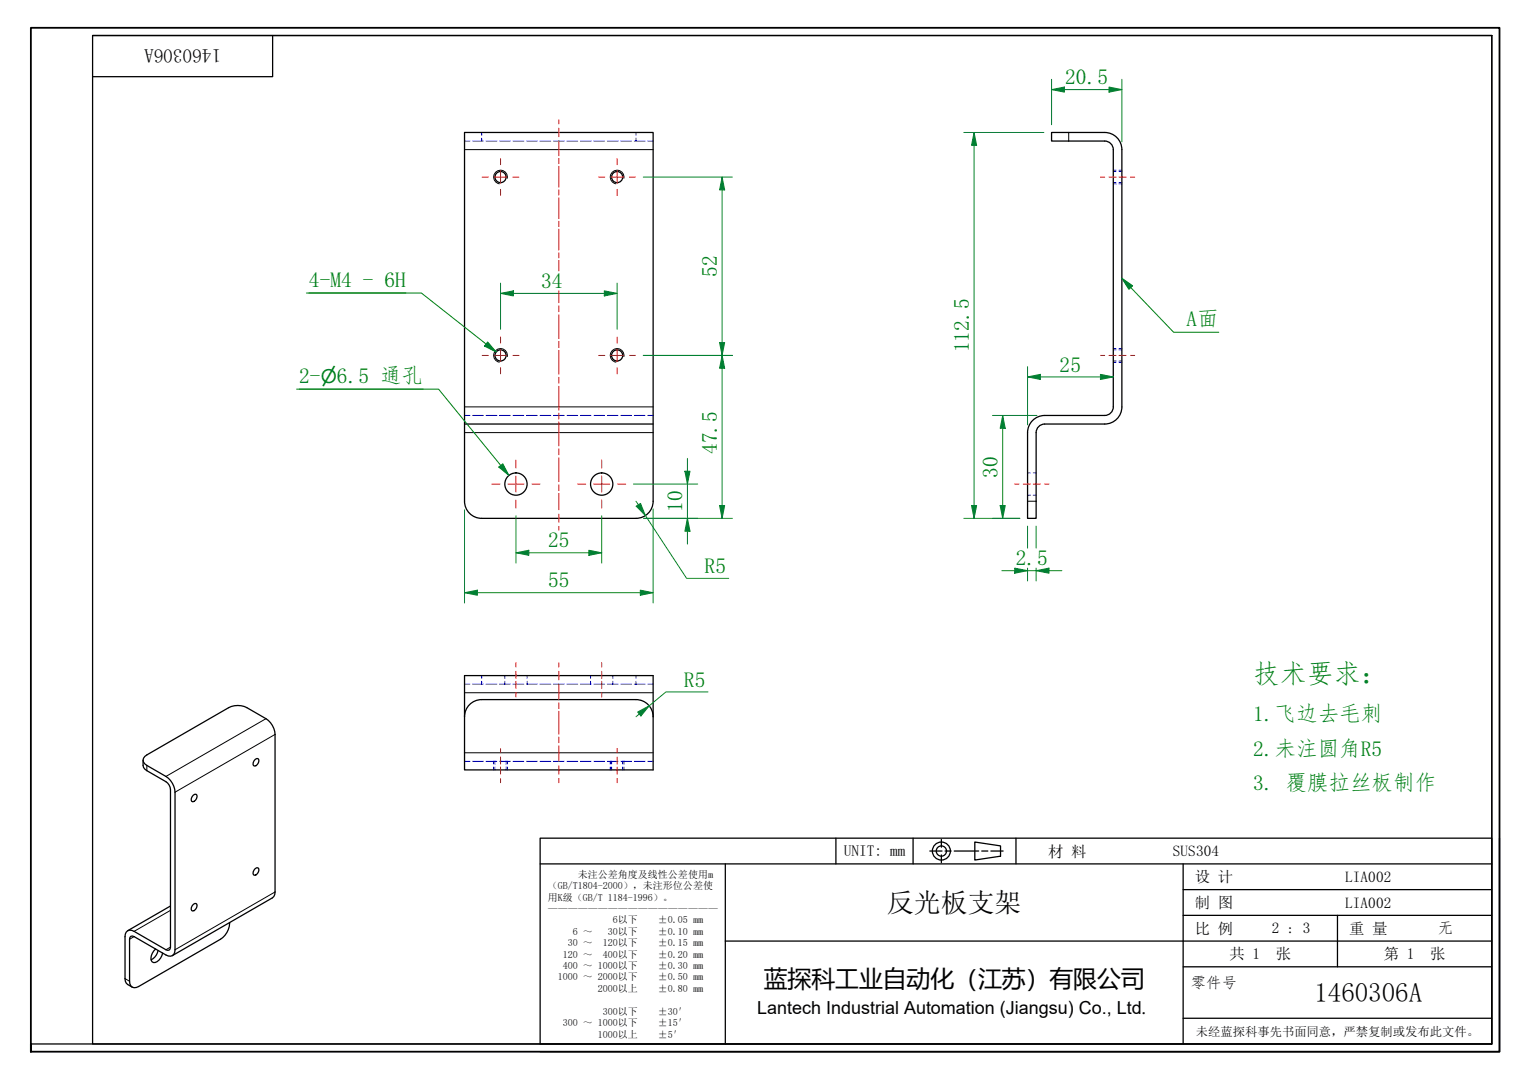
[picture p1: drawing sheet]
<svg xmlns="http://www.w3.org/2000/svg" width="297mm" height="210mm" viewBox="0 0 297 210" stroke-linecap="round" stroke-linejoin="round" font-family="sans-serif">
<path d="M93.6 25.7v.6M93.6 26.9v.5M123.6 25.7v.6M123.6 26.9v.5M93.6 131.3v.6M93.6 132.4v.6M123.6 131.3v.6M123.6 132.4v.6" fill="none" stroke="#00f" stroke-width=".19"/>
<g fill="none" stroke="#00f" stroke-width=".19">
<path d="M90.3 27.4h1.1M91.9 27.4h2.1M94.5 27.4h2.1M97.1 27.4h2.1M99.7 27.4h2.1M102.4 27.4h2M105 27.4h2.1M107.6 27.4h2.1M110.2 27.4h2.1M112.8 27.4h2.1M115.4 27.4h2.1M118.1 27.4h2.1"/>
<path d="M120.7 27.4h2.1M123.3 27.4h2.1M125.9 27.4h1.1M216.4 33.3h.6M216.4 35.5h.6M216.4 33.1h.6M216.4 35.7h.6M217.5 33.3h.6M217.5 35.5h.6M217.5 33.1h.6M217.5 35.7h.6M216.4 68h.6"/>
<path d="M216.4 70.2h.6M216.4 67.7h.6M216.4 70.4h.6M217.5 68h.6M217.5 70.2h.6M217.5 67.7h.6M217.5 70.4h.6M90.3 80.7h1.1M91.9 80.7h2.1M94.5 80.7h2.1M97.1 80.7h2.1M99.7 80.7h2.1"/>
<path d="M102.4 80.7h2M105 80.7h2.1M107.6 80.7h2.1M110.2 80.7h2.1M112.8 80.7h2.1M115.4 80.7h2.1M118.1 80.7h2.1M120.7 80.7h2.1M123.3 80.7h2.1M125.9 80.7h1.1M199.8 96.2h.5M199.8 91.9h.5"/>
<path d="M200.9 96.2h.5M200.9 91.9h.5M90.3 133h1.1M91.9 133h2.1M94.5 133h2.1M97.1 133h2.1M98.1 131.3v.6M98.1 132.4v.6M99.7 133h2.1M102.4 133h2M102.5 131.3v.6M102.5 132.4v.6"/>
<path d="M105 133h2.1M107.6 133h2.1M110.2 133h2.1M112.8 133h2.1M114.8 131.3v.6M114.8 132.4v.6M115.4 133h2.1M118.1 133h2.1M119.1 131.3v.6M119.1 132.4v.6M120.7 133h2.1M123.3 133h2.1"/>
<path d="M125.9 133h1.1M90.3 148h1.1M91.9 148h2.1M94.5 148h2.1M96 148v.5M96 149.1v.5M96.2 148v.5M96.2 149.1v.5M97.1 148h2.1M98.4 148v.5M98.4 149.1v.5M98.6 148v.5"/>
<path d="M98.6 149.1v.5M99.7 148h2.1M102.4 148h2M105 148h2.1M107.6 148h2.1M110.2 148h2.1M112.8 148h2.1M115.4 148h2.1M118.1 148h2.1M118.6 148v.5M118.6 149.1v.5M118.9 148v.5"/>
<path d="M118.9 149.1v.5M120.7 148h2.1M121 148v.5M121 149.1v.5M121.3 148v.5M121.3 149.1v.5M123.3 148h2.1M125.9 148h1.1"/>
</g>
<g fill="none" stroke="#000" stroke-width=".25">
<path d="M90.3 25.7h36.7v71.7a3.3 3.3 0 0 1-3.4 3.3h-30a3.3 3.3 0 0 1-3.3-3.3zM90.3 82.4h36.7M203.1 80.7h11.7a1.67 1.67 0 0 0 1.6-1.6v-50a1.67 1.67 0 0 0-1.6-1.7h-10.4v-1.7h10.4a3.3 3.3 0 0 1 3.3 3.4v50a3.3 3.3 0 0 1-3.3 3.3h-11.7a1.67 1.67 0 0 0-1.7 1.7v16.6h-1.6v-16.6a3.3 3.3 0 0 1 3.3-3.4M90.3 139.3v10.3h36.7v-10.3M90.3 139.3v-8h36.7v8M90.3 139.3a3.3 3.3 0 0 1 3.3-3.3h30a3.3 3.3 0 0 1 3.4 3.3M27.8 147.7v1.1l.3 .7 4.2 2.4a1.95 1.95 0 0 1 .8 1.6v30.9l-.2 .2h-.6l-6.2-3.6a1.08 1.08 0 0 0-1.3-.1 1.08 1.08 0 0 0-.5 1.1l.1 8.7 .4 .6 .9 .6M37.6 154.5l.5-.1a.88 .88 0 0 1 0 .9 .88 .88 0 0 1-.8 .4 1.01 1.01 0 0 1 .3-1.2zM49.6 147.6l.5-.2a.88 .88 0 0 1 .1 1 .88 .88 0 0 1-.9 .4 1.01 1.01 0 0 1 .3-1.2zM33.1 176.1l-8.3 4.8M37.6 175.8l.5-.2a.88 .88 0 0 1 0 1 .88 .88 0 0 1-.8 .4 1.01 1.01 0 0 1 .3-1.2zM44.6 179.3v.2a3.9 3.9 0 0 1-1.7 3l-15.9 9.2a1.08 1.08 0 0 1-1.3 .2 1.08 1.08 0 0 1-.5-1.2v-8.2l.2-.5h.7l6.2 3.6a1.08 1.08 0 0 0 1.2 .1 1.08 1.08 0 0 0 .5-1.1v-30.6a3.9 3.9 0 0 0-1.7-3.1l-3.8-2.1a1.08 1.08 0 0 1-.7-1.1 1.08 1.08 0 0 1 .7-1l16-9.2a3.9 3.9 0 0 1 3.5 0l3.7 2.2a3.9 3.9 0 0 1 1.8 3v30.7l-.3 .8-19.7 11.5"/>
<path d="M49.6 168.8l.5-.1a.88 .88 0 0 1 .1 .9 .88 .88 0 0 1-.9 .4 1.02 1.02 0 0 1 .3-1.2zM30.2 184.4a2.03 2.03 0 0 0-.6 2.5 1.46 1.46 0 0 0 1.9-1.2l.1-.5M30.7 184.7a2.46 2.46 0 0 1-1.3 1.8"/>
<circle cx="97.3" cy="34.4" r="1.08"/>
<circle cx="120" cy="34.4" r="1.08"/>
<circle cx="97.3" cy="69.1" r="1.08"/>
<circle cx="120" cy="69.1" r="1.08"/>
<circle cx="100.3" cy="94.1" r="2.17"/>
<circle cx="117" cy="94.1" r="2.17"/>
</g>
<g fill="none" stroke="#000" stroke-width=".19">
<path d="M90.3 29.1h36.7M98.6 34.6a1.33 1.33 0 0 0-1.1-1.5 1.33 1.33 0 0 0-1.5 1.1 1.33 1.33 0 0 0 1.1 1.5M121.3 34.6a1.33 1.33 0 0 0-1.1-1.5 1.33 1.33 0 0 0-1.5 1.1 1.33 1.33 0 0 0 1 1.5M207.8 25.7v1.7M90.3 79.1h36.7M98.6 69.3a1.33 1.33 0 0 0-1.1-1.5 1.33 1.33 0 0 0-1.5 1 1.33 1.33 0 0 0 1.1 1.6M121.3 69.3a1.33 1.33 0 0 0-1.1-1.5 1.33 1.33 0 0 0-1.5 1 1.33 1.33 0 0 0 1 1.6M90.3 84.1h36.7M199.8 97.4h1.6M51.7 139.7l-19.4 11.2M90.3 134.6h36.7M28.5 148.8v1"/>
<path d="M53.5 142.7l-19.5 11.3M90.3 146.3h36.7M33.1 176.9l-7 4.1M53.5 173.4l-19.5 11.2M24.3 190.2l.9 .5M26.1 182l-.9 .5M33.1 184.1l-.8 .5"/>
</g>
<path d="M6 204.4v-1.5v1.5M6 202.9v-197.5h285.5v199h-285.5" fill="none" stroke="#000" stroke-width=".35"/>
<path d="M18 6.9h272v196h-272zM18 6.9h272M53 6.9v8h-35M290 6.9v196h-284" fill="none" stroke="#000" stroke-width=".25"/>
<g fill="none" stroke="#000" stroke-width=".25">
<path d="M105 162.9h185v40h-185zM105 167.9h185M141 167.9v35M162.5 162.9v5M177.5 162.9v5M180.8 165.4h2.3M183 163.2v1.5M183 166.2v1.5M183.7 165.4h1.2M185.5 165.4h4.8M189.5 163.7l5 .7v2l-5 .8zM190.8 165.4h1.2"/>
<path d="M192.6 165.4h2.4M197.5 162.9v5M230 167.9v35M230 177.9h60M230 172.9h60M260 177.9v10M291.5 162.9v41.5h-186.5M141 182.9h149M230 197.9h60M230 187.9h60"/>
<circle cx="183" cy="165.4" r="1.75"/>
<circle cx="183" cy="165.4" r="1"/>
</g>
<path d="M218.1 54.1l1.7 1.8" fill="none" stroke="#008000" stroke-width=".19"/>
<path d="M218.1 54.1l2.1 1.4-.7 .7z" fill="#008000"/>
<path d="M218.1 54.1l2.1 1.4-.7 .7zM219.8 55.9l8.4 8.7h8.7" fill="none" stroke="#008000" stroke-width=".19"/>
<g fill="none" stroke="#f00" stroke-width=".19">
<path d="M93.7 69.1h1.2M96.1 69.1h2.4M97.3 65.5v1.2M97.3 67.9v2.4M97.3 71.5v1.2M99.7 69.1h1.2M116.4 69.1h1.2M118.8 69.1h2.4M120 65.5v1.2M120 67.9v2.4M120 71.5v1.2M122.4 69.1h1.1"/>
<path d="M95.6 94.1h1.6M98.7 94.1h3.2M100.3 89.4v1.6M100.3 92.5v3.1M100.3 97.2v1.5M103.4 94.1h1.6M112.3 94.1h1.6M115.4 94.1h3.1M117 89.4v1.6M117 92.5v3.1M117 97.2v1.5M120.1 94.1h1.5"/>
</g>
<path d="M213.9 69.1h.9M215.6 69.1h1.4M217.5 69.1h1.4M219.8 69.1h.8M197.3 94.1h.8M198.9 94.1h1.4M200.9 94.1h1.4M203.1 94.1h.8" fill="none" stroke="#f00" stroke-width=".19"/>
<path d="M194.9 80.7v2.5" fill="none" stroke="#00803f" stroke-width=".19"/>
<path d="M194.9 80.7l.5 2.5h-1z" fill="#00803f"/>
<path d="M194.9 80.7l.5 2.5h-1zM194.9 98.2v2.5" fill="none" stroke="#00803f" stroke-width=".19"/>
<path d="M194.4 98.2h1l-.5 2.5z" fill="#00803f"/>
<path d="M189.4 98.2v2.5M192.9 80.7h8.7M194.4 98.2h1l-.5 2.5zM194.9 83.2v15M192.9 100.7h5.4" fill="none" stroke="#00803f" stroke-width=".19"/>
<path d="M188.9 98.2h1l-.5 2.5z" fill="#00803f"/>
<path d="M189.4 25.7v2.5M188.9 98.2h1l-.5 2.5z" fill="none" stroke="#00803f" stroke-width=".19"/>
<path d="M189.4 25.7l.5 2.5h-1z" fill="#00803f"/>
<path d="M187.4 25.7h15.5M189.4 25.7l.5 2.5h-1zM189.4 28.2v70M187.4 100.7h10.9M197.3 110.9h2.5" fill="none" stroke="#00803f" stroke-width=".19"/>
<path d="M197.3 110.4l2.5 .5-2.5 .5z" fill="#00803f"/>
<path d="M197.3 110.4l2.5 .5-2.5 .5zM201.4 110.9h2.5" fill="none" stroke="#00803f" stroke-width=".19"/>
<path d="M201.4 110.9l2.5-.5v1z" fill="#00803f"/>
<path d="M199.8 73.3h2.5M194.8 110.9h2.5M199.8 110.9h1.6M199.8 102.2v4.3M199.8 110.4v2.5M201.4 110.9l2.5-.5v1zM201.4 102.2v4.3M201.4 110.4v2.5M203.9 110.9h2.5" fill="none" stroke="#00803f" stroke-width=".19"/>
<path d="M199.8 73.3l2.5-.5v1z" fill="#00803f"/>
<path d="M199.8 73.3l2.5-.5v1zM213.9 73.3h2.5" fill="none" stroke="#00803f" stroke-width=".19"/>
<path d="M213.9 72.8l2.5 .5-2.5 .5z" fill="#00803f"/>
<path d="M204.4 17.4h2.5M199.8 71.3v11.3M202.3 73.3h11.6M213.9 72.8l2.5 .5-2.5 .5z" fill="none" stroke="#00803f" stroke-width=".19"/>
<path d="M204.4 17.4l2.5-.5v1z" fill="#00803f"/>
<path d="M204.4 17.4l2.5-.5v1zM215.6 17.4h2.5" fill="none" stroke="#00803f" stroke-width=".19"/>
<path d="M215.6 16.9l2.5 .5-2.5 .5z" fill="#00803f"/>
<path d="M204.4 15.4v8.8M206.9 17.4h8.7M215.6 16.9l2.5 .5-2.5 .5zM218.1 15.4v12.2M126.2 137.2l-1.9 1.6" fill="none" stroke="#00803f" stroke-width=".19"/>
<path d="M124 138.4l2.2-1.2-1.6 2z" fill="#00803f"/>
<path d="M124.1 98.1l1.4 2.1M124 138.4l2.2-1.2-1.6 2zM124.3 138.8l-.7 .5M137.6 134.5h-8.1l-3.3 2.7" fill="none" stroke="#00803f" stroke-width=".19"/>
<path d="M123.7 98.4l.8-.6 1 2.4z" fill="#00803f"/>
<path d="M123.6 97.4l.5 .7M123.7 98.4l.8-.6 1 2.4zM100.3 107.4h2.5M125.5 100.2l8 12.2h8.2" fill="none" stroke="#00803f" stroke-width=".19"/>
<path d="M100.3 107.4l2.5-.5v1z" fill="#00803f"/>
<path d="M100.3 107.4l2.5-.5v1zM114.5 107.4h2.5" fill="none" stroke="#00803f" stroke-width=".19"/>
<path d="M114.5 106.9l2.5 .5-2.5 .5z" fill="#00803f"/>
<path d="M90.3 115.2h2.5M100.3 100.2v9.2M102.8 107.4h11.7M114.5 106.9l2.5 .5-2.5 .5zM117 100.2v9.2" fill="none" stroke="#00803f" stroke-width=".19"/>
<path d="M90.3 115.2l2.5-.5v1z" fill="#00803f"/>
<path d="M90.3 115.2l2.5-.5v1zM124.5 115.2h2.5" fill="none" stroke="#00803f" stroke-width=".19"/>
<path d="M124.5 114.7l2.5 .5-2.5 .5z" fill="#00803f"/>
<path d="M97.3 57h2.5M90.3 99.1v18.1M127 98.9v18.3M92.8 115.2h31.7M124.5 114.7l2.5 .5-2.5 .5z" fill="none" stroke="#00803f" stroke-width=".19"/>
<path d="M97.3 57l2.5-.5v1z" fill="#00803f"/>
<path d="M97.3 57l2.5-.5v1zM117.5 57h2.5" fill="none" stroke="#00803f" stroke-width=".19"/>
<path d="M117.5 56.5l2.5 .5-2.5 .5z" fill="#00803f"/>
<path d="M97.3 55v9M99.8 57h17.7M117.5 56.5l2.5 .5-2.5 .5zM120 55v9M133.6 100.7v2.5" fill="none" stroke="#00803f" stroke-width=".19"/>
<path d="M133.6 100.7l.5 2.5h-1z" fill="#00803f"/>
<path d="M133.6 91.6v2.5M133.6 100.7l.5 2.5h-1z" fill="none" stroke="#00803f" stroke-width=".19"/>
<path d="M133.1 91.6h1l-.5 2.5z" fill="#00803f"/>
<path d="M123.1 94.1h12.5M133.1 91.6h1l-.5 2.5zM133.6 89.1v2.5M133.6 94.1v6.6M140.4 98.2v2.5M125.1 100.7h10.5M133.6 103.2v2.5" fill="none" stroke="#00803f" stroke-width=".19"/>
<path d="M139.9 98.2h1l-.5 2.5z" fill="#00803f"/>
<path d="M140.4 69.1v2.5M139.9 98.2h1l-.5 2.5z" fill="none" stroke="#00803f" stroke-width=".19"/>
<path d="M140.4 69.1l.5 2.5h-1z" fill="#00803f"/>
<path d="M125.1 69.1h17.3M140.4 69.1l.5 2.5h-1zM140.4 71.6v26.6M125.1 100.7h17.3" fill="none" stroke="#00803f" stroke-width=".19"/>
<path d="M60.1 57h18.8M94.5 66.9l2 1.5" fill="none" stroke="#008000" stroke-width=".19"/>
<path d="M94.8 66.5l1.7 1.9-2.3-1.1z" fill="#008000"/>
<path d="M59.6 57h22.3l12.6 9.9M58.2 75.6h24.1M94.8 66.5l1.7 1.9-2.3-1.1zM97.4 90.5l1.5 1.9" fill="none" stroke="#008000" stroke-width=".19"/>
<path d="M97 90.8l.7-.7 1.2 2.3z" fill="#008000"/>
<path d="M57.7 75.6h27.6l12.1 14.9M97 90.8l.7-.7 1.2 2.3z" fill="none" stroke="#008000" stroke-width=".19"/>
<g fill="none" stroke="#f00" stroke-width=".19">
<path d="M108.6 23.2v.9M108.6 24.9v1.7M108.6 27.4v2.9M108.6 30.8v1M108.6 32.3v4.1M108.6 36.9v1M108.6 38.4v4.1M213.9 34.4h.9M215.6 34.4h1.4M217.5 34.4h1.4M219.8 34.4h.8M108.6 43v1"/>
<path d="M108.6 44.5v4.1M108.6 49.1v1M108.6 50.6v2.1M108.6 56.5v2.3M108.6 59.4v1.2M108.6 61.2v4.6M108.6 66.4v1.1M108.6 68.1v4.6M108.6 73.3v1.2M108.6 75.1v4.6M108.6 80.3v1.1M108.6 82v4.7"/>
<path d="M108.6 87.2v1.2M108.6 89v4.6M108.6 94.2v1.1M108.6 95.9v3.2M108.6 99.9v1.6M108.6 102.3v.8M100.3 128.8v.8M100.3 130.5v1.4M100.3 132.4v1.4M100.3 134.6v.9M108.6 128.8v.8M108.6 130.5v1.6"/>
<path d="M108.6 133v3M108.6 136.6v1.1M108.6 138.2v4.5M117 128.8v.8M117 130.5v1.4M117 132.4v1.4M117 134.6v.9M97.3 145.5v.8M97.3 147.1v1.4M97.3 149.1v1.4M97.3 151.3v.8M108.6 143.2v1.2"/>
<path d="M108.6 144.9v3.1M108.6 148.8v1.7M108.6 151.3v.8M120 145.5v.8M120 147.1v1.4M120 149.1v1.4M120 151.3v.8"/>
</g>
<path d="M93.7 34.4h1.2M96.1 34.4h2.4M97.3 30.8v1.2M97.3 33.2v2.4M97.3 36.8v1.2M99.7 34.4h1.2M116.4 34.4h1.2M118.8 34.4h2.4M120 30.8v1.2M120 33.2v2.4M120 36.8v1.2M122.4 34.4h1.1" fill="none" stroke="#f00" stroke-width=".19"/>
<path d="M140.4 34.4v2.5" fill="none" stroke="#00803f" stroke-width=".19"/>
<path d="M140.4 34.4l.5 2.5h-1z" fill="#00803f"/>
<path d="M140.4 34.4l.5 2.5h-1zM140.4 66.6v2.5" fill="none" stroke="#00803f" stroke-width=".19"/>
<path d="M139.9 66.6h1l-.5 2.5z" fill="#00803f"/>
<path d="M125.1 34.4h17.3M140.4 36.9v29.7M125.1 69.1h17.3M139.9 66.6h1l-.5 2.5z" fill="none" stroke="#00803f" stroke-width=".19"/>
<text font-size="5.2" fill="#008000" x="243.6" y="132.7">技术要求：</text>
<g font-size="5.2">
<text x="172.4" y="177.3">反光板支架</text>
<text x="255.5" y="194.8">1460306A</text>
</g>
<text font-size="4.6" x="148.5" y="191.9">蓝探科工业自动化（江苏）有限公司</text>
<g font-size="4.2" fill="#008000">
<text x="207.1" y="16.4">20.5</text>
<text x="139.3" y="53.8" transform="rotate(-90 139.3 53.8)">52</text>
<text x="60.1" y="55.8">4-M4 - 6H</text>
<text x="105.2" y="56">34</text>
<text x="230.7" y="63.5">A面</text>
<text x="188.3" y="68.5" transform="rotate(-90 188.3 68.5)">112.5</text>
<text x="58.2" y="74.5">2-</text>
<text x="65.5" y="74.5">6.5 通孔</text>
<text x="206" y="72.2">25</text>
<text x="139.3" y="88.3" transform="rotate(-90 139.3 88.3)">47.5</text>
<text x="193.9" y="92.8" transform="rotate(-90 193.9 92.8)">30</text>
<text x="132.6" y="99.5" transform="rotate(-90 132.6 99.5)">10</text>
<text x="106.5" y="106.4">25</text>
<text x="137" y="111.4">R5</text>
<text x="197.4" y="109.9">2.5</text>
<text x="106.5" y="114.2">55</text>
<text x="133" y="133.4">R5</text>
<text x="243.6" y="140.1">1.飞边去毛刺</text>
<text x="243.6" y="146.9">2.未注圆角R5</text>
<text x="243.6" y="153.6">3. 覆膜拉丝板制作</text>
</g>
<text font-size="3.7" x="43" y="9.6" transform="rotate(180 43 9.6)">1460306A</text>
<text font-size="3.7" fill="#008000" x="62.4" y="74.5">⌀</text>
<text font-size="3.5" x="147.2" y="197.1">Lantech Industrial Automation (Jiangsu) Co., Ltd.</text>
<g font-size="3">
<text x="164" y="166.4">UNIT: mm</text>
<text x="203.8" y="166.5">材 料</text>
<text x="228" y="166.4">SUS304</text>
<text x="232.3" y="171.5">设 计</text>
<text x="261.5" y="171.4">LIA002</text>
<text x="232.3" y="176.5">制 图</text>
<text x="261.5" y="176.4">LIA002</text>
<text x="232.3" y="181.5">比 例</text>
<text x="247.3" y="181.4">2 : 3</text>
<text x="262.3" y="181.5">重 量</text>
<text x="279.5" y="181.4">无</text>
<text x="231.5" y="192">零件号</text>
<text x="239" y="186.5">共 1</text>
<text x="248" y="186.5">张</text>
<text x="269" y="186.5">第 1</text>
<text x="278" y="186.5">张</text>
</g>
<text font-size="2.4" x="232.5" y="201.3">未经蓝探科事先书面同意，严禁复制或发布此文件。</text>
<g font-size="1.9">
<text x="106.5" y="172.8">（GB/T1804-2000），未注形位公差使</text>
<text x="112.3" y="170.6">未注公差角度及线性公差使用m</text>
<text x="106.5" y="175">用K级（GB/T 1184-1996）。</text>
<text x="106.5" y="177.2">—————————————————</text>
<text x="119.1" y="179.5">6以下</text>
<text x="127.9" y="179.5">±0.05 mm</text>
<text x="110.4" y="183.9">30 ～</text>
<text x="111.4" y="181.7">6 ～</text>
<text x="117.2" y="183.9">120以下</text>
<text x="118.2" y="181.7">30以下</text>
<text x="127.9" y="181.7">±0.10 mm</text>
<text x="127.9" y="183.9">±0.15 mm</text>
<text x="108.4" y="190.6">1000 ～ 2000以下</text>
<text x="109.4" y="186.1">120 ～</text>
<text x="109.4" y="188.3">400 ～ 1000以下</text>
<text x="117.2" y="186.1">400以下</text>
<text x="127.9" y="186.1">±0.20 mm</text>
<text x="127.9" y="188.3">±0.30 mm</text>
<text x="127.9" y="190.6">±0.50 mm</text>
<text x="116.2" y="192.8">2000以上</text>
<text x="117.2" y="197.2">300以下</text>
<text x="127.9" y="192.8">±0.80 mm</text>
<text x="127.9" y="197.2">±30′</text>
<text x="109.4" y="199.4">300 ～ 1000以下</text>
<text x="116.2" y="201.7">1000以上</text>
<text x="127.9" y="199.4">±15′</text>
<text x="127.9" y="201.7">±5′</text>
</g>
</svg>
